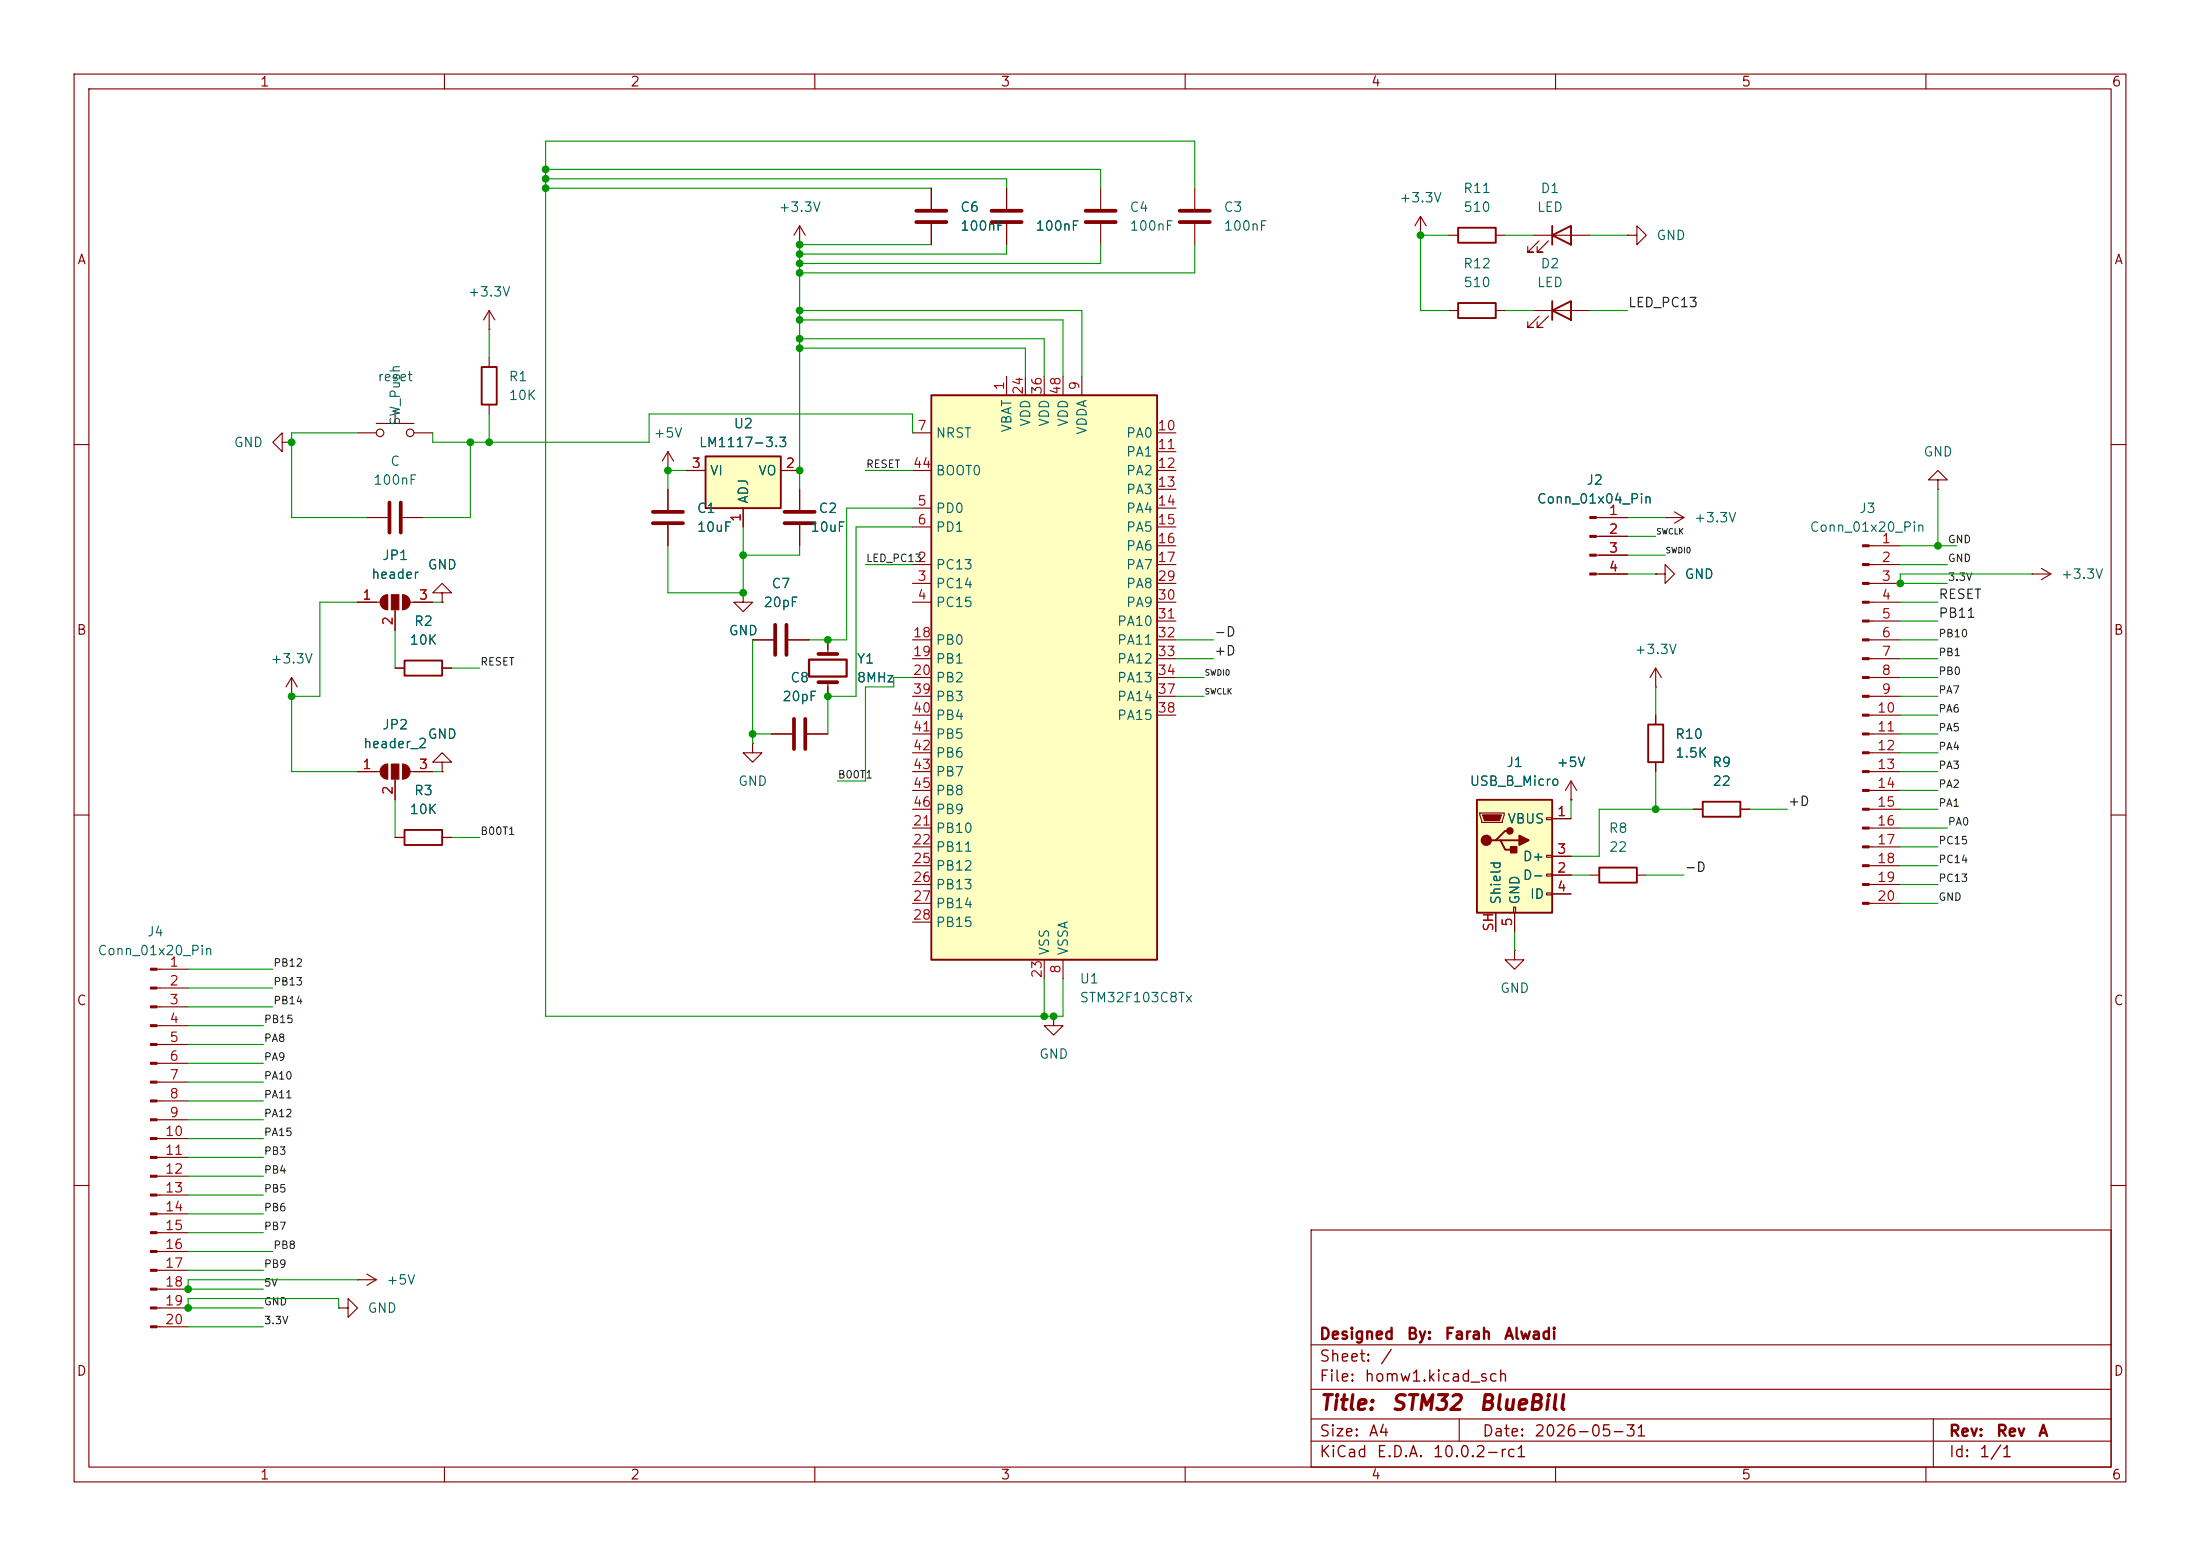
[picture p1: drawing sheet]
<svg xmlns="http://www.w3.org/2000/svg" width="297mm" height="210mm" viewBox="0 0 297 210" stroke-linecap="round" stroke-linejoin="round" font-family="sans-serif">
<g fill="none" stroke="#840000" stroke-width=".15">
<path d="M10 10h277v190h-277zM12 12h273v186h-273zM60 10v2M110 10v2M160 10v2M210 10v2M260 10v2M207 31.8h7.6M207.8 32.5l-1.6 1.5h.8h-.8v-.7M209 32.5l-1.5 1.5h.8h-.8v-.7M10 60h2M252.3 73.7h4.2"/>
<path d="M252.3 76.2h4.2M252.3 78.7h4.2M285 60h2M252.3 81.3h4.2M252.3 83.8h4.2M252.3 86.4h4.2M252.3 88.9h4.2M252.3 91.4h4.2M252.3 94h4.2M252.3 96.5h4.2M252.3 99.1h4.2M10 110h2"/>
<path d="M212.1 108h.1M212.1 105.4l-.8 1.3M212.1 105.4l.8 1.3M212.1 105.4v2.6M252.3 101.6h4.2M252.3 104.1h4.2M252.3 106.7h4.2M252.3 109.2h4.2M252.3 111.8h4.2M252.3 114.3h4.2M252.3 116.8h4.2M252.3 119.4h4.2"/>
<path d="M285 110h2M21.2 130.8h4.2M21.2 133.4h4.2M21.2 135.9h4.2M21.2 138.4h4.2M252.3 121.9h4.2M21.2 141h4.2M21.2 143.5h4.2M21.2 146.1h4.2M21.2 148.6h4.2M21.2 151.1h4.2M21.2 153.7h4.2"/>
<path d="M21.2 156.2h4.2M21.2 158.8h4.2M10 160h2M21.2 161.3h4.2M21.2 163.8h4.2M21.2 166.4h4.2M21.2 168.9h4.2M21.2 171.5h4.2M21.2 174h4.2M21.2 176.5h4.2M21.2 179.1h4.2M45.7 176.5h1.3v-1.2l1.3 1.2-1.3 1.3v-1.3"/>
<path d="M45.7 176.5h.1M177 166h108v32h-108zM285 160h2M60 198v2M110 198v2M160 198v2M177 194.5h108M177 191.5h108M177 187.5h108M177 181.5h108M197 191.5v3M210 198v2"/>
<path d="M260 198v2M261 191.5v6.5"/>
</g>
<g fill="#840000" stroke="#840000" stroke-width=".15">
<path d="M251.5 73.5h.8v.3h-.8z"/>
<path d="M251.5 76.1h.8v.2h-.8z"/>
<path d="M251.5 78.6h.8v.3h-.8z"/>
<path d="M251.5 81.2h.8v.2h-.8z"/>
<path d="M251.5 83.7h.8v.2h-.8z"/>
<path d="M251.5 86.2h.8v.3h-.8z"/>
<path d="M251.5 88.8h.8v.2h-.8z"/>
<path d="M251.5 91.3h.8v.3h-.8z"/>
<path d="M251.5 93.9h.8v.2h-.8z"/>
<path d="M251.5 96.4h.8v.2h-.8z"/>
<path d="M251.5 98.9h.8v.3h-.8z"/>
<path d="M251.5 101.5h.8v.2h-.8z"/>
<path d="M251.5 104h.8v.3h-.8z"/>
<path d="M251.5 106.6h.8v.2h-.8z"/>
<path d="M251.5 109.1h.8v.2h-.8z"/>
<path d="M251.5 111.6h.8v.3h-.8z"/>
<path d="M251.5 114.2h.8v.2h-.8z"/>
<path d="M251.5 116.7h.8v.3h-.8z"/>
<path d="M251.5 119.3h.8v.2h-.8z"/>
<path d="M251.5 121.8h.8v.2h-.8z"/>
<path d="M20.3 130.7h.9v.2h-.9z"/>
<path d="M20.3 133.2h.9v.3h-.9z"/>
<path d="M20.3 135.8h.9v.2h-.9z"/>
<path d="M20.3 138.3h.9v.3h-.9z"/>
<path d="M20.3 140.8h.9v.3h-.9z"/>
<path d="M20.3 143.4h.9v.2h-.9z"/>
<path d="M20.3 145.9h.9v.3h-.9z"/>
<path d="M20.3 148.5h.9v.2h-.9z"/>
<path d="M20.3 151h.9v.3h-.9z"/>
<path d="M20.3 153.5h.9v.3h-.9z"/>
<path d="M20.3 156.1h.9v.2h-.9z"/>
<path d="M20.3 158.6h.9v.3h-.9z"/>
<path d="M20.3 161.2h.9v.2h-.9z"/>
<path d="M20.3 163.7h.9v.3h-.9z"/>
<path d="M20.3 166.2h.9v.3h-.9z"/>
<path d="M20.3 168.8h.9v.2h-.9z"/>
<path d="M20.3 171.3h.9v.3h-.9z"/>
<path d="M20.3 173.9h.9v.2h-.9z"/>
<path d="M20.3 176.4h.9v.3h-.9z"/>
<path d="M20.3 178.9h.9v.3h-.9z"/>
</g>
<path d="M209.5 31.8l2.6-1.3v2.5zM209.5 30.5v2.5" fill="none" stroke="#840000" stroke-width=".25"/>
<path d="M199.4 108h10.1v15.2h-10.1z" fill="#ffffc2"/>
<path d="M65 49.5h2.1v5.1h-2.1zM196.8 40.9h5.1v2h-5.1zM199.4 108h10.1v15.2h-10.1zM201.9 113.4h.7l.6 1.3h1.3M202.6 113.4h2.5M203.8 112.1h-.6l-1.3 1.3h-.6M215.9 117.1h5.1v2h-5.1z" fill="none" stroke="#840000" stroke-width=".25"/>
<g fill="none" stroke="#840000" stroke-width=".15">
<path d="M107.9 33h.1M107.9 30.5l-.7 1.3M107.9 30.5l.8 1.3M107.9 30.5v2.5M66 44.5h.1M66 41.9v2.6M66 48.3v1.2M66 54.6v1.3M66 41.9l-.7 1.3M66 41.9l.8 1.3M195.6 41.9h1.2M201.9 41.9h1.3"/>
<path d="M223.5 77.5h1.3v-1.3l1.3 1.3-1.3 1.2v-1.2M223.5 77.5h.1M224.8 69.9h.1M224.8 69.9h2.5M226.1 69.1l1.2 .8M227.3 69.9l-1.2 .7M274.3 77.5h.1M274.3 77.5h2.6M275.6 76.7l1.3 .8M276.9 77.5l-1.3 .7M104.1 99.1h2.8M109 99.1h2.8"/>
<path d="M223.5 92.7h.1M223.5 90.2l-.7 1.2M223.5 90.2l.8 1.2M223.5 90.2v2.5M101.6 100.3v1.3h1.3l-1.3 1.3-1.3-1.3h1.3M101.6 100.3h.1M199.8 109.7h3.3v.3l-.3 1h-2.8zM208.8 110.4h.7v.2h-.7zM208.8 115.4h.7v.3h-.7zM208.8 118h.7v.2h-.7zM209.5 110.5h2.6M209.5 118.1h2.6"/>
<path d="M209.5 115.6h2.6M214.6 118.1h1.3M221 118.1h1.2M201.9 123.2v2.5M204.3 122.4h.3v.8h-.3zM204.5 128.3v1.2h1.2l-1.2 1.3-1.3-1.3h1.3M204.5 128.3h.1M204.5 123.2v2.5M208.8 120.5h.7v.3h-.7zM209.5 120.7h2.6"/>
</g>
<path d="M200.2 110h2.5l-.3 .7h-2z" fill="#840000" stroke="#840000" stroke-width=".15"/>
<g fill="#840000" stroke="#840000" stroke-width=".25">
<path d="M204 114.3h.7v.8h-.7z"/>
<path d="M205.1 112.8l1.3 .6-1.3 .6z"/>
<circle cx="200.7" cy="113.4" r=".63"/>
<circle cx="203.8" cy="112.1" r=".38"/>
</g>
<path d="M107.2 97v4.1M108.7 97v4.1" fill="none" stroke="#840000" stroke-width=".51"/>
<path d="M125.7 53.3h30.5v76.2h-30.5z" fill="#ffffc2"/>
<path d="M125.7 53.3h30.5v76.2h-30.5z" fill="none" stroke="#840000" stroke-width=".25"/>
<g fill="none" stroke="#840000" stroke-width=".15">
<path d="M123.2 58.4h2.5M135.9 50.8v2.5M138.4 50.8v2.5M141 50.8v2.5M143.5 50.8v2.5M146 50.8v2.5M156.2 58.4h2.5M123.2 76.2h2.5M123.2 78.7h2.5M123.2 68.6h2.5M123.2 71.1h2.5M123.2 63.5h2.5"/>
<path d="M156.2 76.2h2.5M156.2 78.7h2.5M156.2 68.6h2.5M156.2 71.1h2.5M156.2 61h2.5M156.2 63.5h2.5M156.2 66h2.5M156.2 73.7h2.5M101.6 86.4h2.8M106.4 86.4h2.8M111.8 86.4v1.9M111.8 92.1v1.9"/>
<path d="M123.2 81.3h2.5M123.2 86.4h2.5M123.2 88.9h2.5M123.2 91.4h2.5M123.2 94h2.5M123.2 96.5h2.5M123.2 99.1h2.5M156.2 81.3h2.5M156.2 86.4h2.5M156.2 88.9h2.5M156.2 91.4h2.5M156.2 83.8h2.5"/>
<path d="M156.2 94h2.5M156.2 96.5h2.5M123.2 111.8h2.5M123.2 114.3h2.5M123.2 116.8h2.5M123.2 119.4h2.5M123.2 101.6h2.5M123.2 104.1h2.5M123.2 106.7h2.5M123.2 109.2h2.5M123.2 121.9h2.5M123.2 124.5h2.5"/>
<path d="M141 129.5v2.6M142.2 137.2v1.2h1.3l-1.3 1.3-1.2-1.3h1.2M142.2 137.2h.1M143.5 129.5v2.6"/>
</g>
<path d="M104.6 84.3v4.1M106.2 84.3v4.1M110.5 88.3h2.5M110.5 92.1h2.5" fill="none" stroke="#840000" stroke-width=".51"/>
<path d="M109.2 89h5.1v2.3h-5.1z" fill="none" stroke="#840000" stroke-width=".3"/>
<path d="M95.2 61.6h10.2v7h-10.2z" fill="#ffffc2"/>
<path d="M196.8 30.7h5.1v2.1h-5.1zM209.5 41.9l2.6-1.3v2.6zM209.5 40.6v2.6M95.2 61.6h10.2v7h-10.2zM54.6 89.2h5.1v2h-5.1zM222.5 97.8h2v5.1h-2zM54.6 112h5.1v2h-5.1zM229.9 108.2h5v2h-5z" fill="none" stroke="#840000" stroke-width=".25"/>
<g fill="none" stroke="#840000" stroke-width=".15">
<path d="M125.7 25.4v2.8M125.7 30.2v2.8M135.9 25.4v2.8M135.9 30.2v2.8M148.6 25.4v2.8M148.6 30.2v2.8M161.3 25.4v2.8M161.3 30.2v2.8M191.8 31.8h.1M191.8 29.2l-.8 1.3M191.8 29.2l.7 1.3M191.8 29.2v2.6"/>
<path d="M195.6 31.8h1.2M201.9 31.8h1.3M219.7 31.8h1.3v-1.3l1.2 1.3-1.2 1.2v-1.2M219.7 31.8h.1M38.1 59.7v-1.3l-1.3 1.3 1.3 1.3v-1.3h1.3M39.4 59.7h.1M48.3 58.4h2.5M50.8 57.2h5.1M53.3 55.4v1.8M55.9 58.4h2.5M207 41.9h7.6M207.8 42.7l-1.6 1.5h.8h-.8v-.8"/>
<path d="M209 42.7l-1.5 1.5h.8h-.8v-.8M49.5 69.9h2.8M54.4 69.9h2.7M90.2 63.5h.1M90.2 61l-.8 1.2M90.2 61l.7 1.2M90.2 61v2.5M90.2 66v2.8M90.2 70.9v2.8M92.7 63.5h2.5M100.3 68.6v2.5M105.4 63.5h2.5"/>
<path d="M107.9 66v2.8M107.9 70.9v2.8M215.5 69.9h4.2M215.5 72.4h4.2M215.5 74.9h4.2M215.5 77.5h4.2M223.5 77.5h.1M261.6 64.8h1.3l-1.3-1.3-1.3 1.3h1.3v1.2M261.6 66h.1M39.4 94h.1M39.4 91.4l-.8 1.3M39.4 91.4l.7 1.3"/>
<path d="M39.4 91.4v2.6M48.3 81.3h3M52.3 80.3v2M53.3 82.3v2.8M53.3 90.2h1.3M54.4 80.3v2M55.4 81.3h3M59.7 80h1.3l-1.3-1.3-1.3 1.3h1.3v1.3M59.7 81.3h.1M59.7 90.2h1.3M100.3 80v1.3h1.3l-1.3 1.3-1.2-1.3h1.2M100.3 80h.1"/>
<path d="M101.6 86.4h2.8M104.1 99.1h2.8M106.4 86.4h2.8M109 99.1h2.8M111.8 86.4v1.2M111.8 92.7v1.3M223.5 96.5v1.3M48.3 104.1h3M52.3 103.1v2.1M53.3 105.2v2.8M53.3 113h1.3M54.4 103.1v2.1"/>
<path d="M55.4 104.1h3M59.7 102.9h1.3l-1.3-1.3-1.3 1.3h1.3v1.2M59.7 104.1h.1M59.7 113h1.3M209.5 110.5h2.6M209.5 118.1h2.6M209.5 115.6h2.6M212.1 108h.1M223.5 102.9v1.2M228.6 109.2h1.3M234.9 109.2h1.3M201.9 123.2v2.5"/>
<path d="M204.5 123.2v2.5M209.5 120.7h2.6M48.3 172.7h.1M48.3 172.7h2.5M49.5 172l1.3 .7M50.8 172.7l-1.3 .8"/>
<circle cx="51.3" cy="58.4" r=".51"/>
<circle cx="55.4" cy="58.4" r=".51"/>
</g>
<g fill="none" stroke="#840000" stroke-width=".51">
<path d="M123.7 28.4h4.1M123.7 30h4.1M133.9 28.4h4M133.9 30h4M146.6 28.4h4M146.6 30h4M159.3 28.4h4M159.3 30h4M52.6 67.8v4.1M54.1 67.8v4.1M88.1 69.1h4.1M88.1 70.6h4.1"/>
<path d="M105.9 69.1h4.1M105.9 70.6h4.1"/>
</g>
<g fill="#840000" stroke="#840000" stroke-width=".15">
<path d="M51.6 103.4l.4-.2 .3-.1v2.1a1.02 1.02 0 0 1-.9-.7 1.02 1.02 0 0 1 .2-1.1z"/>
<path d="M52.8 103.1h1v2.1h-1z"/>
<path d="M54.4 103.1a1.02 1.02 0 0 1 1 1 1.02 1.02 0 0 1-1 1.1z"/>
<path d="M214.6 69.7h.9v.3h-.9z"/>
<path d="M214.6 72.3h.9v.2h-.9z"/>
<path d="M214.6 74.8h.9v.3h-.9z"/>
<path d="M214.6 77.3h.9v.3h-.9z"/>
<path d="M51.6 80.6l.4-.3h.3v2a1.02 1.02 0 0 1-.9-.6 1.02 1.02 0 0 1 .2-1.1z"/>
<path d="M52.8 80.3h1v2h-1z"/>
<path d="M54.4 80.3a1.02 1.02 0 0 1 1 1 1.02 1.02 0 0 1-1 1z"/>
</g>
<g fill="none" stroke="#009600" stroke-width=".15">
<path d="M73.7 22.9h74.9v2.5M73.7 24.1h62.2v1.3M73.7 25.4h52M125.7 33h-17.8v33M135.9 33v1.3h-28M148.6 33v2.6h-40.7M161.3 25.4v-6.3h-87.6v118.1h69.8v-5.1M161.3 33v3.8h-53.4M195.6 31.8h-3.8v10.1h3.8M203.2 31.8h3.8M214.6 31.8h5.1M48.3 58.4h-8.9v11.5h10.1"/>
<path d="M58.4 58.4v1.3h29.2v-3.8h35.6v2.5M63.5 59.7v10.2h-6.4M66 44.5v3.8M66 55.9v3.8M107.9 41.9h38.1v8.9M107.9 43.2h35.6v7.6M107.9 45.7h33.1v5.1M107.9 47h30.5v3.8M203.2 41.9h3.8M214.6 41.9h5.1M92.7 63.5h-2.5v2.5M100.3 71.1v8.9h-10.1v-6.3"/>
<path d="M107.9 73.7v1.2h-7.6M116.8 63.5h6.4M116.8 76.2h6.4M123.2 71.1h-7.6v22.9h-3.8v5.1M123.2 68.6h-8.9v17.8h-5.1M219.7 74.9h5.1M219.7 69.9h5.1M219.7 77.5h3.8M219.7 72.4h3.8M256.5 76.2h6.4M256.5 73.7h7.7M261.6 66v7.7"/>
<path d="M274.3 77.5h-17.8v1.2h6.4M48.3 81.3h-5.1v12.7h-3.8v10.1h8.9M53.3 85.1v5.1M58.4 81.3h1.3M61 90.2h3.8M101.6 99.1h2.5M101.6 86.4v13.9M123.2 91.4h-2.6v1.3h-3.8v12.7h-3.8M158.7 91.4h3.9M158.7 86.4h5.1M158.7 94h3.9M158.7 88.9h5.1"/>
<path d="M223.5 92.7v3.8M256.5 99.1h5.1M256.5 91.4h5.1M256.5 86.4h5.1M256.5 94h5.1M256.5 81.3h5.1M256.5 88.9h5.1M256.5 83.8h5.1M256.5 96.5h5.1M53.3 108v5M58.4 104.1h1.3M61 113h3.8"/>
<path d="M212.1 118.1h2.5M212.1 108v2.5M222.2 118.1h5.1M223.5 104.1v5.1M228.6 109.2h-12.7v6.4h-3.8M236.2 109.2h5.1M256.5 101.6h5.1M256.5 104.1h5.1M256.5 106.7h5.1M256.5 109.2h5.1M256.5 111.8h6.4M256.5 114.3h5.1"/>
<path d="M256.5 116.8h5.1M256.5 119.4h5.1M25.4 130.8h11.4M25.4 133.4h11.4M25.4 135.9h11.4M25.4 138.4h10.2M141 132.1v5.1M204.5 125.7v2.6M256.5 121.9h5.1M25.4 153.7h10.2M25.4 156.2h10.2M25.4 158.8h10.2"/>
<path d="M25.4 151.1h10.2M25.4 141h10.2M25.4 143.5h10.2M25.4 146.1h10.2M25.4 148.6h10.2M25.4 179.1h10.2M25.4 163.8h10.2M25.4 168.9h11.4M25.4 166.4h10.2M25.4 171.5h10.2M25.4 161.3h10.2M35.6 176.5h-10.2v-1.2h20.3v1.2"/>
<path d="M48.3 172.7h-22.9v1.3h10.2"/>
</g>
<g fill="#009600" stroke="#009600" stroke-width=".14">
<circle cx="100.3" cy="80" r=".46"/>
<circle cx="142.2" cy="137.2" r=".46"/>
<circle cx="141" cy="137.2" r=".46"/>
<circle cx="101.6" cy="99.1" r=".46"/>
<circle cx="111.8" cy="94" r=".46"/>
<circle cx="111.8" cy="86.4" r=".46"/>
<circle cx="256.5" cy="78.7" r=".46"/>
<circle cx="261.6" cy="73.7" r=".46"/>
<circle cx="191.8" cy="31.8" r=".46"/>
<circle cx="223.5" cy="109.2" r=".46"/>
<circle cx="107.9" cy="63.5" r=".46"/>
<circle cx="107.9" cy="36.8" r=".46"/>
<circle cx="107.9" cy="45.7" r=".46"/>
<circle cx="107.9" cy="43.2" r=".46"/>
<circle cx="107.9" cy="41.9" r=".46"/>
<circle cx="100.3" cy="74.9" r=".46"/>
<circle cx="90.2" cy="63.5" r=".46"/>
<circle cx="107.9" cy="33" r=".46"/>
<circle cx="107.9" cy="34.3" r=".46"/>
<circle cx="107.9" cy="35.6" r=".46"/>
<circle cx="107.9" cy="47" r=".46"/>
<circle cx="73.7" cy="24.1" r=".46"/>
<circle cx="73.7" cy="25.4" r=".46"/>
<circle cx="73.7" cy="22.9" r=".46"/>
<circle cx="39.4" cy="59.7" r=".46"/>
<circle cx="63.5" cy="59.7" r=".46"/>
<circle cx="66" cy="59.7" r=".46"/>
<circle cx="39.4" cy="94" r=".46"/>
<circle cx="25.4" cy="176.5" r=".46"/>
<circle cx="25.4" cy="174" r=".46"/>
</g>
<g font-size="2" fill="#840000">
<text x="178" y="190.8">Title:</text>
<text x="187.7" y="190.8">STM32</text>
<text x="199.5" y="190.8">BlueBill</text>
</g>
<g font-size="1.5" fill="#840000">
<text x="178" y="184.2">Sheet:</text>
<text x="178" y="181.2">Designed</text>
<text x="186.2" y="184.2">/</text>
<text x="189.8" y="181.2">By:</text>
<text x="194.9" y="181.2">Farah</text>
<text x="202.9" y="181.2">Alwadi</text>
<text x="178" y="186.9">File:</text>
<text x="184.1" y="186.9">homw1.kicad_sch</text>
<text x="178" y="197.1">KiCad</text>
<text x="178" y="194.3">Size:</text>
<text x="184.7" y="194.3">A4</text>
<text x="185.7" y="197.1">E.D.A.</text>
<text x="193.3" y="197.1">10.0.2-rc1</text>
<text x="200" y="194.3">Date:</text>
<text x="207" y="194.3">2026-05-31</text>
<text x="263" y="194.3">Rev:</text>
<text x="263" y="197.1">Id:</text>
<text x="267.1" y="197.1">1/1</text>
<text x="269.4" y="194.3">Rev</text>
<text x="275.1" y="194.3">A</text>
</g>
<g font-size="1.3" fill="#840000">
<text x="35" y="12">1</text>
<text x="85" y="12">2</text>
<text x="135" y="12">3</text>
<text x="185" y="12">4</text>
<text x="235" y="12">5</text>
<text x="285" y="12">6</text>
<text x="10.3" y="36">A</text>
<text x="285.3" y="36">A</text>
<text x="10.3" y="86">B</text>
<text x="285.3" y="86">B</text>
<text x="10.3" y="136">C</text>
<text x="285.3" y="136">C</text>
<text x="10.3" y="186">D</text>
<text x="285.3" y="186">D</text>
<text x="35" y="200">1</text>
<text x="85" y="200">2</text>
<text x="135" y="200">3</text>
<text x="185" y="200">4</text>
<text x="235" y="200">5</text>
<text x="285" y="200">6</text>
</g>
<g font-size="1.3" fill="#006464">
<text x="105" y="28.9">+3.3V</text>
<text x="129.5" y="28.9">C6</text>
<text x="152.4" y="28.9">C4</text>
<text x="165.1" y="28.9">C3</text>
<text x="188.8" y="27.6">+3.3V</text>
<text x="197.4" y="26.4">R11</text>
<text x="197.5" y="28.9">510</text>
<text x="207.4" y="28.9">LED</text>
<text x="207.9" y="26.4">D1</text>
<text x="129.5" y="31.5">100nF</text>
<text x="139.7" y="31.5">100nF</text>
<text x="152.4" y="31.5">100nF</text>
<text x="165.1" y="31.5">100nF</text>
<text x="223.5" y="32.7">GND</text>
<text x="63.1" y="40.3">+3.3V</text>
<text x="197.4" y="36.5">R12</text>
<text x="197.5" y="39.1">510</text>
<text x="207.4" y="39.1">LED</text>
<text x="207.9" y="36.5">D2</text>
<text x="50.9" y="51.8">reset</text>
<text x="68.6" y="51.8">R1</text>
<text x="54.3" y="57.6" transform="rotate(-90 54.3 57.6)">SW_Push</text>
<text x="68.6" y="54.3">10K</text>
<text x="88.1" y="59.4">+5V</text>
<text x="99" y="58.1">U2</text>
<text x="126.2" y="59.4">NRST</text>
<text x="136.9" y="58.5" transform="rotate(-90 136.9 58.5)">VBAT</text>
<text x="139.4" y="57.7" transform="rotate(-90 139.4 57.7)">VDD</text>
<text x="141.9" y="57.7" transform="rotate(-90 141.9 57.7)">VDD</text>
<text x="144.5" y="57.7" transform="rotate(-90 144.5 57.7)">VDD</text>
<text x="147" y="58.8" transform="rotate(-90 147 58.8)">VDDA</text>
<text x="151.9" y="59.4">PA0</text>
<text x="31.5" y="60.7">GND</text>
<text x="50.3" y="65.7">100nF</text>
<text x="52.6" y="63.2">C</text>
<text x="94.3" y="60.7">LM1117-3.3</text>
<text x="95.8" y="64.5">VI</text>
<text x="102.3" y="64.5">VO</text>
<text x="126.2" y="64.5">BOOT0</text>
<text x="151.9" y="61.9">PA1</text>
<text x="151.9" y="64.5">PA2</text>
<text x="214.1" y="65.7">J2</text>
<text x="259.6" y="61.9">GND</text>
<text x="94" y="69.6">C1</text>
<text x="101.3" y="68.1" transform="rotate(-90 101.3 68.1)">ADJ</text>
<text x="110.4" y="69.6">C2</text>
<text x="126.2" y="69.6">PD0</text>
<text x="151.9" y="67">PA3</text>
<text x="151.9" y="69.6">PA4</text>
<text x="207.4" y="68.3">Conn_01x04_Pin</text>
<text x="228.6" y="70.8">+3.3V</text>
<text x="250.9" y="69.6">J3</text>
<text x="51.5" y="75.9">JP1</text>
<text x="57.7" y="77.2">GND</text>
<text x="94" y="72.1">10uF</text>
<text x="109.3" y="72.1">10uF</text>
<text x="126.2" y="77.2">PC13</text>
<text x="126.2" y="72.1">PD1</text>
<text x="151.9" y="72.1">PA5</text>
<text x="151.9" y="74.6">PA6</text>
<text x="151.9" y="77.2">PA7</text>
<text x="244.2" y="72.1">Conn_01x20_Pin</text>
<text x="50" y="78.4">header</text>
<text x="103" y="82.3">20pF</text>
<text x="104.1" y="79.7">C7</text>
<text x="126.2" y="79.7">PC14</text>
<text x="126.2" y="82.3">PC15</text>
<text x="151.9" y="79.7">PA8</text>
<text x="151.9" y="82.3">PA9</text>
<text x="227.3" y="78.4">GND</text>
<text x="278.1" y="78.4">+3.3V</text>
<text x="36.4" y="89.9">+3.3V</text>
<text x="55.2" y="87.3">10K</text>
<text x="55.8" y="84.8">R2</text>
<text x="98.3" y="86.1">GND</text>
<text x="115.6" y="89.9">Y1</text>
<text x="126.2" y="87.3">PB0</text>
<text x="126.2" y="89.9">PB1</text>
<text x="150.7" y="84.8">PA10</text>
<text x="150.7" y="87.3">PA11</text>
<text x="150.7" y="89.9">PA12</text>
<text x="220.6" y="88.6">+3.3V</text>
<text x="105.5" y="95">20pF</text>
<text x="106.6" y="92.4">C8</text>
<text x="115.6" y="92.4">8MHz</text>
<text x="126.2" y="92.4">PB2</text>
<text x="126.2" y="95">PB3</text>
<text x="150.7" y="92.4">PA13</text>
<text x="150.7" y="95">PA14</text>
<text x="48.9" y="101.3">header_2</text>
<text x="51.5" y="98.8">JP2</text>
<text x="57.7" y="100">GND</text>
<text x="126.2" y="97.5">PB4</text>
<text x="126.2" y="100">PB5</text>
<text x="150.7" y="97.5">PA15</text>
<text x="226.1" y="100">R10</text>
<text x="55.8" y="107.7">R3</text>
<text x="99.6" y="106.4">GND</text>
<text x="126.2" y="102.6">PB6</text>
<text x="126.2" y="105.1">PB7</text>
<text x="126.2" y="107.7">PB8</text>
<text x="198.3" y="106.4">USB_B_Micro</text>
<text x="203.3" y="103.8">J1</text>
<text x="210.1" y="103.8">+5V</text>
<text x="226.1" y="102.6">1.5K</text>
<text x="231.1" y="103.8">R9</text>
<text x="231.1" y="106.4">22</text>
<text x="55.2" y="110.2">10K</text>
<text x="126.2" y="112.7">PB10</text>
<text x="126.2" y="110.2">PB9</text>
<text x="203.4" y="111.5">VBUS</text>
<text x="217.1" y="112.7">R8</text>
<text x="126.2" y="115.3">PB11</text>
<text x="126.2" y="117.8">PB12</text>
<text x="205.5" y="119.1">D-</text>
<text x="205.5" y="116.5">D+</text>
<text x="217.1" y="115.3">22</text>
<text x="126.2" y="120.4">PB13</text>
<text x="126.2" y="122.9">PB14</text>
<text x="126.2" y="125.4">PB15</text>
<text x="202.9" y="122.2" transform="rotate(-90 202.9 122.2)">Shield</text>
<text x="205.4" y="122.2" transform="rotate(-90 205.4 122.2)">GND</text>
<text x="206.5" y="121.6">ID</text>
<text x="13.1" y="129.2">Conn_01x20_Pin</text>
<text x="19.8" y="126.7">J4</text>
<text x="141.9" y="129" transform="rotate(-90 141.9 129)">VSS</text>
<text x="144.5" y="129" transform="rotate(-90 144.5 129)">VSSA</text>
<text x="145.7" y="133.1">U1</text>
<text x="145.7" y="135.6">STM32F103C8Tx</text>
<text x="202.4" y="134.3">GND</text>
<text x="140.2" y="143.2">GND</text>
<text x="52.1" y="173.7">+5V</text>
<text x="49.5" y="177.5">GND</text>
</g>
<g font-size="1.3" fill="#0f0f0f">
<text x="219.7" y="41.8">LED_PC13</text>
<text x="261.6" y="81.2">RESET</text>
<text x="261.6" y="83.7">PB11</text>
<text x="163.8" y="88.8">+D</text>
<text x="163.8" y="86.2">-D</text>
<text x="241.3" y="109.1">+D</text>
<text x="227.3" y="118">-D</text>
</g>
<g font-size="1.3" fill="#a90000">
<text x="135.9" y="52.8" transform="rotate(-90 135.9 52.8)">1</text>
<text x="138.4" y="53.4" transform="rotate(-90 138.4 53.4)">24</text>
<text x="140.9" y="53.4" transform="rotate(-90 140.9 53.4)">36</text>
<text x="143.5" y="53.4" transform="rotate(-90 143.5 53.4)">48</text>
<text x="146" y="52.8" transform="rotate(-90 146 52.8)">9</text>
<text x="123.8" y="58.4">7</text>
<text x="156.2" y="58.4">10</text>
<text x="93.3" y="63.5">3</text>
<text x="106" y="63.5">2</text>
<text x="123.1" y="63.5">44</text>
<text x="156.2" y="60.9">11</text>
<text x="156.2" y="63.5">12</text>
<text x="100.3" y="70.6" transform="rotate(-90 100.3 70.6)">1</text>
<text x="123.8" y="68.6">5</text>
<text x="123.8" y="71.1">6</text>
<text x="156.2" y="66">13</text>
<text x="156.2" y="68.6">14</text>
<text x="156.2" y="71.1">15</text>
<text x="217.1" y="69.8">1</text>
<text x="123.8" y="76.2">2</text>
<text x="156.2" y="73.6">16</text>
<text x="156.2" y="76.2">17</text>
<text x="217.1" y="72.4">2</text>
<text x="217.1" y="74.9">3</text>
<text x="217.1" y="77.4">4</text>
<text x="253.9" y="73.6">1</text>
<text x="253.9" y="76.2">2</text>
<text x="48.8" y="81.3">1</text>
<text x="56.4" y="81.3">3</text>
<text x="123.8" y="78.7">3</text>
<text x="123.8" y="81.3">4</text>
<text x="156.2" y="78.7">29</text>
<text x="156.2" y="81.3">30</text>
<text x="156.2" y="83.8">31</text>
<text x="253.9" y="78.7">3</text>
<text x="253.9" y="81.3">4</text>
<text x="253.9" y="83.8">5</text>
<text x="53.3" y="84.5" transform="rotate(-90 53.3 84.5)">2</text>
<text x="123.1" y="86.3">18</text>
<text x="123.1" y="88.9">19</text>
<text x="156.2" y="86.3">32</text>
<text x="156.2" y="88.9">33</text>
<text x="253.9" y="86.3">6</text>
<text x="253.9" y="88.9">7</text>
<text x="123.1" y="91.4">20</text>
<text x="123.1" y="94">39</text>
<text x="156.2" y="91.4">34</text>
<text x="156.2" y="94">37</text>
<text x="253.9" y="91.4">8</text>
<text x="253.9" y="94">9</text>
<text x="123.1" y="96.5">40</text>
<text x="123.1" y="99">41</text>
<text x="123.1" y="101.6">42</text>
<text x="156.2" y="96.5">38</text>
<text x="253.3" y="96.5">10</text>
<text x="253.3" y="99">11</text>
<text x="253.3" y="101.6">12</text>
<text x="48.8" y="104.1">1</text>
<text x="53.3" y="107.4" transform="rotate(-90 53.3 107.4)">2</text>
<text x="56.4" y="104.1">3</text>
<text x="123.1" y="104.1">43</text>
<text x="123.1" y="106.7">45</text>
<text x="253.3" y="104.1">13</text>
<text x="253.3" y="106.7">14</text>
<text x="123.1" y="111.7">21</text>
<text x="123.1" y="109.2">46</text>
<text x="210.1" y="110.5">1</text>
<text x="253.3" y="109.2">15</text>
<text x="253.3" y="111.7">16</text>
<text x="123.1" y="114.3">22</text>
<text x="123.1" y="116.8">25</text>
<text x="123.1" y="119.4">26</text>
<text x="210.1" y="118.1">2</text>
<text x="210.1" y="115.5">3</text>
<text x="253.3" y="114.3">17</text>
<text x="253.3" y="116.8">18</text>
<text x="253.3" y="119.4">19</text>
<text x="123.1" y="121.9">27</text>
<text x="123.1" y="124.4">28</text>
<text x="201.9" y="125.8" transform="rotate(-90 201.9 125.8)">SH</text>
<text x="204.4" y="125.2" transform="rotate(-90 204.4 125.2)">5</text>
<text x="210.1" y="120.6">4</text>
<text x="253.3" y="121.9">20</text>
<text x="22.8" y="130.8">1</text>
<text x="143.5" y="131.5" transform="rotate(-90 143.5 131.5)">8</text>
<text x="22.8" y="133.3">2</text>
<text x="22.8" y="135.9">3</text>
<text x="140.9" y="132.1" transform="rotate(-90 140.9 132.1)">23</text>
<text x="22.8" y="138.4">4</text>
<text x="22.8" y="140.9">5</text>
<text x="22.8" y="143.5">6</text>
<text x="22.8" y="146">7</text>
<text x="22.8" y="148.6">8</text>
<text x="22.2" y="153.6">10</text>
<text x="22.8" y="151.1">9</text>
<text x="22.2" y="156.2">11</text>
<text x="22.2" y="158.7">12</text>
<text x="22.2" y="161.3">13</text>
<text x="22.2" y="163.8">14</text>
<text x="22.2" y="166.3">15</text>
<text x="22.2" y="168.9">16</text>
<text x="22.2" y="171.4">17</text>
<text x="22.2" y="174">18</text>
<text x="22.2" y="176.5">19</text>
<text x="22.2" y="179">20</text>
</g>
<g font-size="1" fill="#0f0f0f">
<text x="116.8" y="63.4">RESET</text>
<text x="116.8" y="76.1">LED_PC13</text>
<text x="262.9" y="76.1">GND</text>
<text x="262.9" y="73.6">GND</text>
<text x="262.9" y="78.6">3.3V</text>
<text x="261.6" y="86.3">PB10</text>
<text x="261.6" y="88.8">PB1</text>
<text x="64.8" y="90.1">RESET</text>
<text x="261.6" y="93.9">PA7</text>
<text x="261.6" y="91.3">PB0</text>
<text x="261.6" y="96.4">PA6</text>
<text x="261.6" y="99">PA5</text>
<text x="261.6" y="101.5">PA4</text>
<text x="113" y="105.3">B00T1</text>
<text x="261.6" y="104">PA3</text>
<text x="261.6" y="106.6">PA2</text>
<text x="64.8" y="112.9">B00T1</text>
<text x="261.6" y="109.1">PA1</text>
<text x="262.9" y="111.7">PA0</text>
<text x="261.6" y="119.3">PC13</text>
<text x="261.6" y="114.2">PC15</text>
<text x="261.6" y="116.7">PC14</text>
<text x="261.6" y="121.8">GND</text>
<text x="36.8" y="130.7">PB12</text>
<text x="36.8" y="135.8">PB14</text>
<text x="36.8" y="133.3">PB13</text>
<text x="35.6" y="140.9">PA8</text>
<text x="35.6" y="138.3">PB15</text>
<text x="35.6" y="143.4">PA9</text>
<text x="35.6" y="148.5">PA11</text>
<text x="35.6" y="146">PA10</text>
<text x="35.6" y="151">PA12</text>
<text x="35.6" y="153.6">PA15</text>
<text x="35.6" y="158.7">PB4</text>
<text x="35.6" y="156.1">PB3</text>
<text x="35.6" y="161.2">PB5</text>
<text x="35.6" y="163.7">PB6</text>
<text x="35.6" y="166.3">PB7</text>
<text x="35.6" y="171.4">PB9</text>
<text x="35.6" y="173.9">5V</text>
<text x="36.8" y="168.8">PB8</text>
<text x="35.6" y="176.4">GND</text>
<text x="35.6" y="179">3.3V</text>
</g>
<g font-size=".8" fill="#0f0f0f">
<text x="223.5" y="72.3">SWCLK</text>
<text x="224.8" y="74.9">SWDI0</text>
<text x="162.6" y="93.9">SWCLK</text>
<text x="162.6" y="91.4">SWDI0</text>
</g>
</svg>
